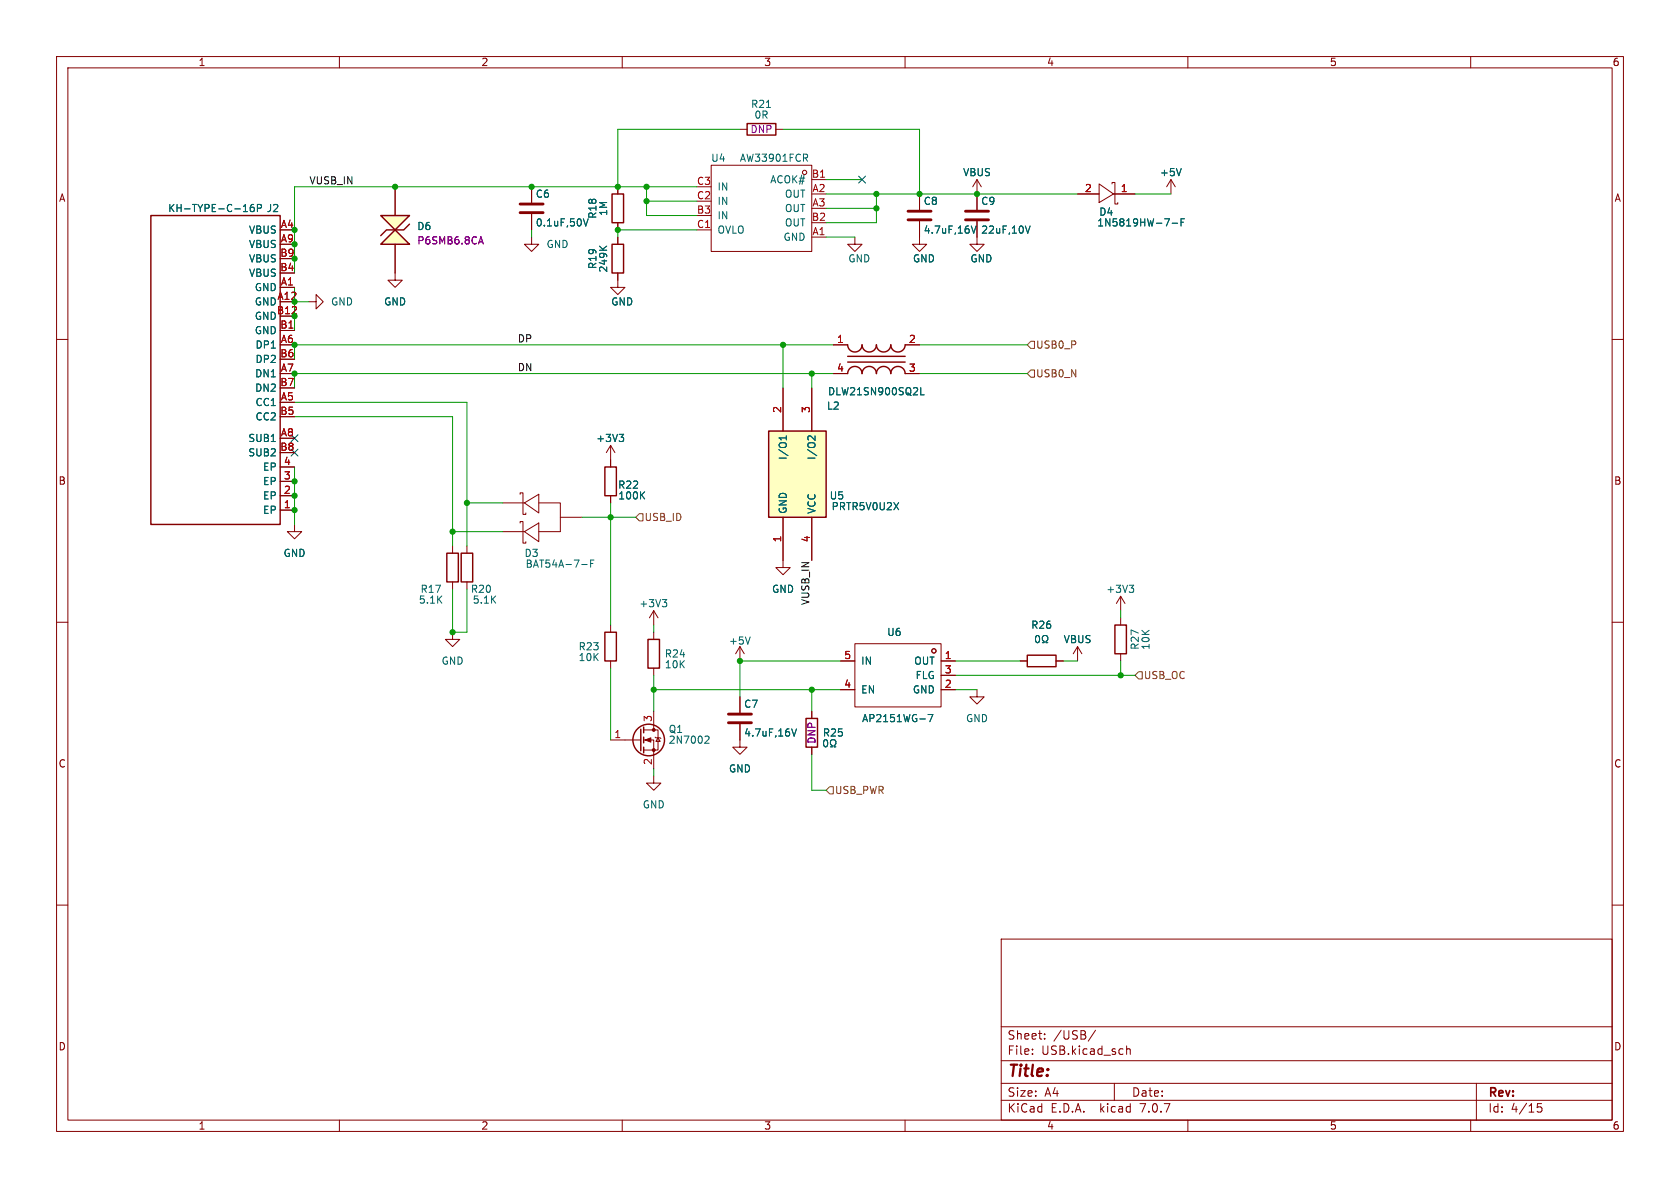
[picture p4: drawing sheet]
<svg xmlns="http://www.w3.org/2000/svg" width="297mm" height="210mm" viewBox="0 0 297 210" stroke-linecap="round" stroke-linejoin="round" font-family="sans-serif">
<g fill="none" stroke="#840000" stroke-width=".18">
<path d="M10 10h277v190h-277zM12 12h273v186h-273zM60 10v2M110 10v2M160 10v2M210 10v2M260 10v2M190.5 34.3h3.8M194.3 32.5l2.5 1.8-2.5 1.5zM196.6 32.5v-.2h.5v3.8h.5v-.3M196.8 34.3h3.9M10 60h2"/>
<path d="M54.6 53.3h1.3v-1.2l1.2 1.2-1.2 1.3v-1.3M285 60h2M10 110h2M115.6 108l-.8 1.2M115.6 108v2.5M115.6 111.8v1.2M115.6 118.1v1.3M115.6 108l.7 1.2M148.6 116.8h2.5M151.1 113.8h15.3v11.2h-15.3zM166.4 116.8h2.5M166.4 119.4h2.5"/>
<path d="M285 110h2M130.8 128v4.1h1.3l-1.3 1.3-1.3-1.3h1.3M130.8 123.2v2.8M143.5 125.7v1.3M143.5 132.1v1.3M148.6 121.9h2.5M166.4 121.9h2.5M10 160h2M285 160h2M177 166h108v32h-108zM60 198v2M110 198v2"/>
<path d="M160 198v2M177 194.5h108M177 191.5h108M177 187.5h108M177 181.5h108M182.5 186.3v.1M182.5 185.5v.1M184.7 183.6v.1M184.7 182.8v.1M193.7 182.1l-1.3 2M197 191.5v3M199.2 184.9v1.5"/>
<path d="M199.2 185.5l.2-.1 .3 .1 .1 .9M210 198v2M260 198v2M261 191.5v6.5M272.5 195.1h-.7l-.1 .7 .3-.1h.5l.1 .3-.1 .5-.2 .1-.6-.1"/>
<circle cx="165.1" cy="115.1" r=".38"/>
</g>
<path d="M207.2 39.5h1M208.8 39.3h.4M209.4 38.7h-.6v1.2M117.1 106h.8l-.5 .5M117.6 106.5l.3 .2v.3l-.3 .3M140 128.8l.4 1.3 .4-1.3M145.7 131l-.1 .5 .1 .4 .2 .1 .4-.2v-.8M146.9 130.9a.6 .6 0 0 0 .2 .9v.2h-.3M147.7 130.9a.6 .6 0 0 1-.2 .9v.2h.3M164.1 126.3h.8l-.5 1.3" fill="none" stroke="#006464" stroke-width=".18"/>
<path d="M114.6 113h2v5.1h-2zM142.5 127h2v5.1h-2z" fill="none" stroke="#840000" stroke-width=".25"/>
<path d="M128.8 127.8h4M128.8 126.2h4" fill="none" stroke="#840000" stroke-width=".51"/>
<g fill="#ffffc2">
<path d="M67.3 43.2l2.5-2.6 2.6 2.6z"/>
<path d="M67.3 38.1h5.1l-2.6 2.5z"/>
</g>
<g fill="none" stroke="#840000" stroke-width=".25">
<path d="M26.7 38.1h22.8v54.6h-22.8zM67.3 38.1h5.1l-2.6 2.5zM72.4 39.6l-1 1h-3.1l-1 1.1M108.2 34.3h2v5.1h-2zM132.1 21.8h5.1v2.1h-5.1zM67.3 43.2l2.5-2.6 2.6 2.6zM108.2 43.2h2v5.1h-2zM135.9 76.2h10.1v15.2h-10.1zM149.9 66a1.27 1.27 0 0 1 1.2-1.2 1.27 1.27 0 0 1 1.3 1.2 1.27 1.27 0 0 1 1.3-1.2 1.27 1.27 0 0 1 1.2 1.2 1.27 1.27 0 0 1 1.3-1.2 1.27 1.27 0 0 1 1.3 1.2 1.27 1.27 0 0 1 1.2-1.2 1.27 1.27 0 0 1 1.3 1.2M149.9 61a1.27 1.27 0 0 0 1.2 1.2 1.27 1.27 0 0 0 1.3-1.2 1.27 1.27 0 0 0 1.3 1.2 1.27 1.27 0 0 0 1.2-1.2 1.27 1.27 0 0 0 1.3 1.2 1.27 1.27 0 0 0 1.3-1.2 1.27 1.27 0 0 0 1.2 1.2 1.27 1.27 0 0 0 1.3-1.2M149.9 63h10.1M149.9 64h10.1"/>
<path d="M79 97.8h2v5.1h-2zM81.5 97.8h2.1v5.1h-2.1zM106.9 82.6h2.1v5h-2.1zM106.9 111.8h2.1v5h-2.1zM181.6 115.8h5.1v2.1h-5.1zM197.1 110.5h2v5.1h-2zM113.3 128.9v3.8M113.8 128.5v1M113.8 130.3v1M113.8 132.1v1"/>
<circle cx="114.7" cy="130.8" r="2.79"/>
</g>
<g fill="none" stroke="#840000" stroke-width=".18">
<path d="M69.8 33v5.1M94 33v2.8M94 37.8v2.8M109.2 33v1.3M109.2 39.4v1.2M125.7 29.2h17.8v15.3h-17.8zM130.8 22.9h1.3M137.2 22.9h1.2M143.5 31.8h2.5M162.6 39.1v4.1h1.2l-1.2 1.3-1.3-1.3h1.3M162.6 34.3v2.8M172.7 39.1v4.1h1.3l-1.3 1.3-1.3-1.3h1.3"/>
<path d="M172.7 31.8l-.7 1.2M172.7 31.8v5.3M172.7 31.8l.8 1.2M190.5 34.3h3.8M196.8 34.3h3.9M207 31.8l-.8 1.2M207 31.8v2.5M207 31.8l.8 1.2M49.5 50.8h2.6M49.5 58.4h2.6M69.8 43.2v6.3h1.3l-1.3 1.3-1.2-1.3h1.2M94 41.9v1.3h1.2l-1.2 1.3-1.3-1.3h1.3"/>
<path d="M109.2 48.3v2.5h1.3l-1.3 1.3-1.3-1.3h1.3M109.2 41.9v1.3M123.2 40.6h2.5M143.5 41.9h2.5M151.1 41.9v1.3h1.3l-1.3 1.3-1.2-1.3h1.2M107.9 78.7v3.9M107.9 78.7l-.7 1.3M107.9 78.7l.8 1.3M138.4 68.6v7.6M143.5 68.6v7.6M147.3 61h2.6M147.3 66h2.6"/>
<path d="M160 61h2.6M160 66h2.6M49.5 90.2h2.6M49.5 87.6h2.6M49.5 85.1h2.6M49.5 82.6h2.6M52.1 92.7v1.3h1.2l-1.2 1.3-1.3-1.3h1.3M80 96.5v1.3M82.5 96.5v1.3M88.9 94h3.8M88.9 88.9h3.8M91.9 87.4v-.3h.6v3.8h.5v-.2"/>
<path d="M91.9 92.5v-.3h.6v3.8h.5v-.2M92.7 88.9l2.5-1.5v3.3zM92.7 94l2.5-1.5v3.3zM95.2 88.9h3.9v5.1h-3.9M99.1 91.4h3.8M107.9 87.6v1.3M138.4 91.4v8.9h1.3l-1.3 1.3-1.2-1.3h1.2M143.5 91.4v7.7M80 111.8v1.2h1.3l-1.3 1.3-1.3-1.3h1.3M80 102.9v1.2M82.5 102.9v1.2M107.9 110.5v1.3"/>
<path d="M107.9 116.8v1.3M130.8 114.3l-.8 1.3M130.8 114.3v2.5M130.8 114.3l.8 1.3M148.6 116.8h2.5M166.4 116.8h2.5M166.4 119.4h2.5M180.3 116.8h1.3M186.7 116.8h1.3M190.5 114.3l-.8 1.3M190.5 114.3v2.5M190.5 114.3l.8 1.3"/>
<path d="M198.1 105.4l-.7 1.3M198.1 105.4v2.6M198.1 109.2v1.3M198.1 115.6v1.2M198.1 105.4l.8 1.3M107.9 130.8h5.4M113.8 130.8h1.8v5.1M113.8 129h2.5v3.6h-2.5M115.6 137.2v1.2h1.2l-1.2 1.3-1.3-1.3h1.3M115.6 125.7v3.3M115.8 130.3l.2 .1h.7l.1 .2M116.3 130.4l.4 .7h-.7z"/>
<path d="M130.8 123.2v2.8M130.8 128v2.8M143.5 125.7v1.3M143.5 132.1v1.3M148.6 121.9h2.5M166.4 121.9h2.5M172.7 121.9v1.3h1.3l-1.3 1.3-1.3-1.3h1.3"/>
<circle cx="142.2" cy="30.5" r=".38"/>
</g>
<path d="M84.7 42.8h.6M85 41.9l.4 1.2" fill="none" stroke="#840084" stroke-width=".18"/>
<path d="M91.9 37.6h4.1M91.9 36.1h4.1M160.5 38.9h4.1M160.5 37.3h4.1M170.7 38.9h4.1M170.7 37.3h4.1" fill="none" stroke="#840000" stroke-width=".51"/>
<g fill="none" stroke="#006464" stroke-width=".18">
<path d="M135.5 19h.7M43 37.4h.8M44.8 36.1l-.3 .1a.86 .86 0 0 0 0 1.2l.4-.1 .1-.4-.3-.3-.3 .1-.2 .2M45.5 36.8l.6-.1 .1-.1v-.3l-.7-.2v1.3M103.1 38.7l.5 1.2 .4-1.2M142.3 27.9l.5 .6M142.5 27.2l.3 .3-.1 .3-.2 .1M171.7 39.9l.4 1.3 .5-1.3M181.3 39.9l.4 1.3 .4-1.3M207.2 39.5h1M208.8 39.3h.4M208.8 29.8l-.4 1.3"/>
<path d="M209.4 38.7h-.6v1.2M106 43.5l.7 .7M107.3 43.5l-.8 .6M109.5 76.8h.7l-.4 .5M110 77.3l.2 .2v.3l-.2 .2M139 77v.8M139 77.4h-1.3l.4 .4M144.1 77v.8l-.9-.8-.3 .2-.1 .4M162.8 68.5v1.3h.6M102.8 99.8h1M104.4 99.6h.4M105 99h-.6v1.3"/>
<path d="M113.4 87.5l.6 .7M114 86.9l-.8 .8M132.6 112.6l-.4 1.3M183.2 112.4l.2-.1a.68 .68 0 0 1 .4 .7 .68 .68 0 0 1-.4 .6 .84 .84 0 0 1-.2-1.2zM184.3 113.6h.3v-.2a.54 .54 0 0 1-.3-.8 .54 .54 0 0 1 .8-.2 .58 .58 0 0 1-.2 1v.2h.3M188.2 112.3l.4 1.3 .4-1.3M189.4 112.3h.5l.2 .3-.2 .3 .2 .2 .1 .3-.3 .2h-.5zM189.4 112.9h.5M190.7 112.3v1.1l.3 .2 .3-.1 .1-.1v-1.1M192.7 112.4l-.5-.1-.2 .2v.3l.6 .3 .1 .3-.2 .2-.5-.1M199.6 103.4h.8l-.4 .5M200.2 103.9l.2 .3v.3l-.2 .2"/>
<path d="M124.8 130.1l.4 .1 .2 .3-.8 .9h.8M140 128.8l.4 1.3 .4-1.3M145.7 131l-.1 .5 .1 .4 .2 .1 .4-.2v-.8M146.9 130.9a.6 .6 0 0 0 .2 .9v.2h-.3M147.7 130.9a.6 .6 0 0 1-.2 .9v.2h.3M164.1 126.3h.8l-.5 1.3"/>
</g>
<g fill="#840000" stroke="#840000" stroke-width=".18">
<path d="M114 130.8l1.1-.4v.8z"/>
<circle cx="115.6" cy="132.6" r=".25"/>
<circle cx="115.6" cy="129" r=".25"/>
</g>
<path d="M135.9 76.2h10.1v15.2h-10.1z" fill="#ffffc2" stroke="#ffffc2" stroke-width=".18"/>
<path d="M182.2 65.4h.7v1.3h-.7l-.6-.7zM182.2 60.3h.7v1.3h-.7l-.6-.6zM113 90.8h.7v1.3h-.7l-.6-.7zM201.3 118.7h.6v1.3h-.6l-.6-.6zM146.7 139.1h.6v1.2h-.6l-.7-.6z" fill="none" stroke="#725600" stroke-width=".18"/>
<g fill="none" stroke="#009600" stroke-width=".18">
<path d="M114.3 35.6h8.9M114.3 33v5.1h8.9M123.2 33h-71.1v15.3M130.8 22.9h-21.6v10.1M138.4 22.9h24.2v11.4M146 34.3h44.5M146 36.8h8.9M146 31.8h6.4M154.9 34.3v5.1h-8.9M200.7 34.3h6.3M52.1 50.8v7.6M52.1 53.3h2.5"/>
<path d="M94 40.6v1.3M123.2 40.6h-14v1.3M146 41.9h5.1M52.1 71.1h30.4v25.4M52.1 73.7h27.9v22.8M138.4 61v7.6M143.5 66v2.6M147.3 61h-95.2v2.5M147.3 66h-95.2v2.6M162.6 61h19M162.6 66h19M52.1 82.6v10.1"/>
<path d="M80 94h8.9M82.5 88.9h6.4M102.9 91.4h9.5M107.9 88.9v21.6M80 104.1v7.7h2.5v-7.7M107.9 118.1v12.7M115.6 110.5v1.3M115.6 119.4v6.3M148.6 116.8h-17.8v6.4M168.9 116.8h11.4M168.9 119.4h31.8M188 116.8h2.5"/>
<path d="M198.1 108v1.2M198.1 116.8v2.6M115.6 121.9h33M115.6 135.9v1.3M143.5 133.4v6.3h2.5M143.5 121.9v3.8M168.9 121.9h3.8"/>
</g>
<path d="M151.8 31.1l1.2 1.3M153 31.1l-1.2 1.3M51.5 76.9l1.2 1.2M51.5 79.4l1.2 1.2M52.7 76.9l-1.2 1.2M52.7 79.4l-1.2 1.2" fill="none" stroke="#000084" stroke-width=".18"/>
<g fill="#009600" stroke="#009600" stroke-width=".18">
<circle cx="143.5" cy="121.9" r=".46"/>
<circle cx="115.6" cy="121.9" r=".46"/>
<circle cx="130.8" cy="116.8" r=".46"/>
<circle cx="198.1" cy="119.4" r=".46"/>
<circle cx="52.1" cy="43.2" r=".46"/>
<circle cx="52.1" cy="45.7" r=".46"/>
<circle cx="52.1" cy="61" r=".46"/>
<circle cx="52.1" cy="55.9" r=".46"/>
<circle cx="52.1" cy="66" r=".46"/>
<circle cx="52.1" cy="40.6" r=".46"/>
<circle cx="69.8" cy="33" r=".46"/>
<circle cx="52.1" cy="53.3" r=".46"/>
<circle cx="94" cy="33" r=".46"/>
<circle cx="80" cy="94" r=".46"/>
<circle cx="82.5" cy="88.9" r=".46"/>
<circle cx="52.1" cy="90.2" r=".46"/>
<circle cx="52.1" cy="87.6" r=".46"/>
<circle cx="52.1" cy="85.1" r=".46"/>
<circle cx="80" cy="111.8" r=".46"/>
<circle cx="114.3" cy="35.6" r=".46"/>
<circle cx="143.5" cy="66" r=".46"/>
<circle cx="109.2" cy="33" r=".46"/>
<circle cx="109.2" cy="40.6" r=".46"/>
<circle cx="114.3" cy="33" r=".46"/>
<circle cx="107.9" cy="91.4" r=".46"/>
<circle cx="138.4" cy="61" r=".46"/>
<circle cx="154.9" cy="36.8" r=".46"/>
<circle cx="154.9" cy="34.3" r=".46"/>
<circle cx="162.6" cy="34.3" r=".46"/>
<circle cx="172.7" cy="34.3" r=".46"/>
</g>
<text font-size="2.8" fill="#840000" x="178" y="190.9">Title:</text>
<g font-size="2.1" fill="#840000">
<text x="178" y="184">Sheet:</text>
<text x="186.2" y="184">/USB/</text>
<text x="178" y="186.7">File:</text>
<text x="184.1" y="186.7">USB.kicad_sch</text>
<text x="178" y="196.9">KiCad</text>
<text x="178" y="194.1">Size:</text>
<text x="184.7" y="194.1">A4</text>
<text x="185.7" y="196.9">E.D.A.</text>
<text x="194.6" y="196.9">kicad</text>
<text x="200" y="194.1">Date:</text>
<text x="201.8" y="196.9">7.0.7</text>
<text x="263" y="194.3">Rev:</text>
<text x="263" y="196.9">Id:</text>
<text x="267.1" y="196.9">4/15</text>
</g>
<g font-size="1.8" fill="#840000">
<text x="35" y="11.9">1</text>
<text x="85" y="11.9">2</text>
<text x="135" y="11.9">3</text>
<text x="185" y="11.9">4</text>
<text x="235" y="11.9">5</text>
<text x="285" y="11.9">6</text>
<text x="10.3" y="35.9">A</text>
<text x="285.3" y="35.9">A</text>
<text x="10.3" y="85.9">B</text>
<text x="285.3" y="85.9">B</text>
<text x="10.3" y="135.9">C</text>
<text x="285.3" y="135.9">C</text>
<text x="10.3" y="185.9">D</text>
<text x="285.3" y="185.9">D</text>
<text x="35" y="199.9">1</text>
<text x="85" y="199.9">2</text>
<text x="135" y="199.9">3</text>
<text x="185" y="199.9">4</text>
<text x="235" y="199.9">5</text>
<text x="285" y="199.9">6</text>
</g>
<g font-size="1.8" fill="#840084">
<text x="132.6" y="23.7">DNP</text>
<text x="73.7" y="43.4">P6SMB6.8CA</text>
<text x="144.4" y="131.6" transform="rotate(-90 144.4 131.6)">DNP</text>
</g>
<g font-size="1.8" fill="#006464">
<text x="132.7" y="19.3">R21</text>
<text x="133.3" y="21.2">0R</text>
<text x="125.6" y="28.8">U4</text>
<text x="130.7" y="28.8">AW33901FCR</text>
<text x="94.6" y="35.2">C6</text>
<text x="126.7" y="33.9">IN</text>
<text x="136.1" y="32.6">ACOK#</text>
<text x="138.7" y="35.2">OUT</text>
<text x="170.2" y="31.3">VBUS</text>
<text x="205" y="31.3">+5V</text>
<text x="29.6" y="37.7">KH-TYPE-C-16P</text>
<text x="43.9" y="41.5">VBUS</text>
<text x="47.1" y="37.7">J2</text>
<text x="73.7" y="40.9">D6</text>
<text x="94.6" y="40.2">0.1uF,50V</text>
<text x="105.6" y="38.8" transform="rotate(-90 105.6 38.8)">R18</text>
<text x="107.5" y="38.3" transform="rotate(-90 107.5 38.3)">1M</text>
<text x="126.7" y="39">IN</text>
<text x="126.7" y="41.5">OVLO</text>
<text x="126.7" y="36.4">IN</text>
<text x="138.7" y="37.7">OUT</text>
<text x="138.7" y="40.2">OUT</text>
<text x="163.2" y="36.4">C8</text>
<text x="163.2" y="41.5">4.7uF,16V</text>
<text x="173.4" y="36.4">C9</text>
<text x="173.4" y="41.5">22uF,10V</text>
<text x="194.1" y="40.2">1N5819HW-7-F</text>
<text x="194.2" y="38.3">D4</text>
<text x="43.9" y="44">VBUS</text>
<text x="43.9" y="46.6">VBUS</text>
<text x="96.5" y="44">GND</text>
<text x="105.6" y="47.7" transform="rotate(-90 105.6 47.7)">R19</text>
<text x="138.4" y="42.8">GND</text>
<text x="149.9" y="46.6">GND</text>
<text x="161.3" y="46.6">GND</text>
<text x="171.5" y="46.6">GND</text>
<text x="43.9" y="49.1">VBUS</text>
<text x="44.9" y="51.7">GND</text>
<text x="107.5" y="48.3" transform="rotate(-90 107.5 48.3)">249K</text>
<text x="44.9" y="54.2">GND</text>
<text x="44.9" y="59.3">GND</text>
<text x="44.9" y="56.7">GND</text>
<text x="58.4" y="54.2">GND</text>
<text x="67.8" y="54.2">GND</text>
<text x="108" y="54.2">GND</text>
<text x="45.1" y="61.8">DP1</text>
<text x="45.1" y="64.4">DP2</text>
<text x="45" y="66.9">DN1</text>
<text x="45" y="69.4">DN2</text>
<text x="45.1" y="72">CC1</text>
<text x="146.3" y="70.1">DLW21SN900SQ2L</text>
<text x="45.1" y="74.5">CC2</text>
<text x="146.1" y="72.6">L2</text>
<text x="43.8" y="78.3">SUB1</text>
<text x="43.8" y="80.9">SUB2</text>
<text x="46.4" y="83.4">EP</text>
<text x="105.3" y="78.3">+3V3</text>
<text x="139.3" y="81.4" transform="rotate(-90 139.3 81.4)">I/O1</text>
<text x="144.4" y="81.4" transform="rotate(-90 144.4 81.4)">I/O2</text>
<text x="46.4" y="88.5">EP</text>
<text x="46.4" y="86">EP</text>
<text x="109.2" y="86.6">R22</text>
<text x="109.2" y="88.5">100K</text>
<text x="146.6" y="88.5">U5</text>
<text x="46.4" y="91">EP</text>
<text x="139.3" y="90.9" transform="rotate(-90 139.3 90.9)">GND</text>
<text x="144.4" y="90.9" transform="rotate(-90 144.4 90.9)">VCC</text>
<text x="146.9" y="90.4">PRTR5V0U2X</text>
<text x="50" y="98.7">GND</text>
<text x="92.6" y="98.7">D3</text>
<text x="92.8" y="100.6">BAT54A-7-F</text>
<text x="74" y="106.9">5.1K</text>
<text x="74.3" y="105">R17</text>
<text x="83.1" y="105">R20</text>
<text x="83.5" y="106.9">5.1K</text>
<text x="112.9" y="107.5">+3V3</text>
<text x="136.4" y="105">GND</text>
<text x="195.5" y="105">+3V3</text>
<text x="156.7" y="112.6">U6</text>
<text x="182.2" y="111.4">R26</text>
<text x="78" y="117.7">GND</text>
<text x="102.2" y="115.2">R23</text>
<text x="102.2" y="117.1">10K</text>
<text x="117.4" y="116.4">R24</text>
<text x="117.4" y="118.3">10K</text>
<text x="128.8" y="114.1">+5V</text>
<text x="152.1" y="117.7">IN</text>
<text x="161.5" y="117.7">OUT</text>
<text x="201.5" y="115" transform="rotate(-90 201.5 115)">R27</text>
<text x="203.4" y="115" transform="rotate(-90 203.4 115)">10K</text>
<text x="131.5" y="125.3">C7</text>
<text x="152.1" y="122.8">EN</text>
<text x="161.3" y="122.8">GND</text>
<text x="161.8" y="120.2">FLG</text>
<text x="118.1" y="129.8">Q1</text>
<text x="118.1" y="131.7">2N7002</text>
<text x="131.5" y="130.4">4.7uF,16V</text>
<text x="145.4" y="130.4">R25</text>
<text x="152.3" y="127.9">AP2151WG-7</text>
<text x="170.7" y="127.9">GND</text>
<text x="128.8" y="136.8">GND</text>
<text x="113.5" y="143.1">GND</text>
</g>
<g font-size="1.8" fill="#0f0f0f">
<text x="54.6" y="32.7">VUSB_IN</text>
<text x="91.4" y="65.7">DN</text>
<text x="91.4" y="60.6">DP</text>
<text x="143.2" y="107.1" transform="rotate(-90 143.2 107.1)">VUSB_IN</text>
</g>
<g font-size="1.8" fill="#a90000">
<text x="123.1" y="35.3">C2</text>
<text x="123.1" y="32.8">C3</text>
<text x="143.4" y="31.5">B1</text>
<text x="143.5" y="34">A2</text>
<text x="191.7" y="34">2</text>
<text x="198" y="34">1</text>
<text x="49.5" y="40.4">A4</text>
<text x="123.1" y="37.8">B3</text>
<text x="123.1" y="40.4">C1</text>
<text x="143.4" y="39.1">B2</text>
<text x="143.5" y="41.7">A1</text>
<text x="143.5" y="36.6">A3</text>
<text x="49.5" y="45.5">B9</text>
<text x="49.5" y="42.9">A9</text>
<text x="48.9" y="53.1">A12</text>
<text x="49.5" y="48">B4</text>
<text x="49.5" y="50.5">A1</text>
<text x="48.9" y="55.6">B12</text>
<text x="49.5" y="58.2">B1</text>
<text x="49.5" y="63.2">B6</text>
<text x="49.5" y="60.7">A6</text>
<text x="49.5" y="65.8">A7</text>
<text x="147.9" y="60.7">1</text>
<text x="147.9" y="65.8">4</text>
<text x="160.6" y="60.7">2</text>
<text x="160.6" y="65.8">3</text>
<text x="49.5" y="68.3">B7</text>
<text x="49.5" y="70.9">A5</text>
<text x="49.5" y="73.4">B5</text>
<text x="49.5" y="77.2">A8</text>
<text x="138.2" y="73.1" transform="rotate(-90 138.2 73.1)">2</text>
<text x="143.3" y="73.1" transform="rotate(-90 143.3 73.1)">3</text>
<text x="49.5" y="79.8">B8</text>
<text x="50.1" y="82.3">4</text>
<text x="50.1" y="89.9">1</text>
<text x="50.1" y="87.4">2</text>
<text x="50.1" y="84.8">3</text>
<text x="138.2" y="96" transform="rotate(-90 138.2 96)">1</text>
<text x="143.3" y="96" transform="rotate(-90 143.3 96)">4</text>
<text x="149.2" y="116.6">5</text>
<text x="166.9" y="116.6">1</text>
<text x="166.9" y="119.1">3</text>
<text x="149.2" y="121.7">4</text>
<text x="166.9" y="121.7">2</text>
<text x="108.5" y="130.6">1</text>
<text x="115.3" y="127.7" transform="rotate(-90 115.3 127.7)">3</text>
<text x="115.3" y="135.3" transform="rotate(-90 115.3 135.3)">2</text>
</g>
<g font-size="1.8" fill="#725600">
<text x="183.1" y="61.8">USB0_P</text>
<text x="183.1" y="66.9">USB0_N</text>
<text x="113.9" y="92.3">USB_ID</text>
<text x="202.1" y="120.2">USB_OC</text>
<text x="147.5" y="140.6">USB_PWR</text>
</g>
</svg>
